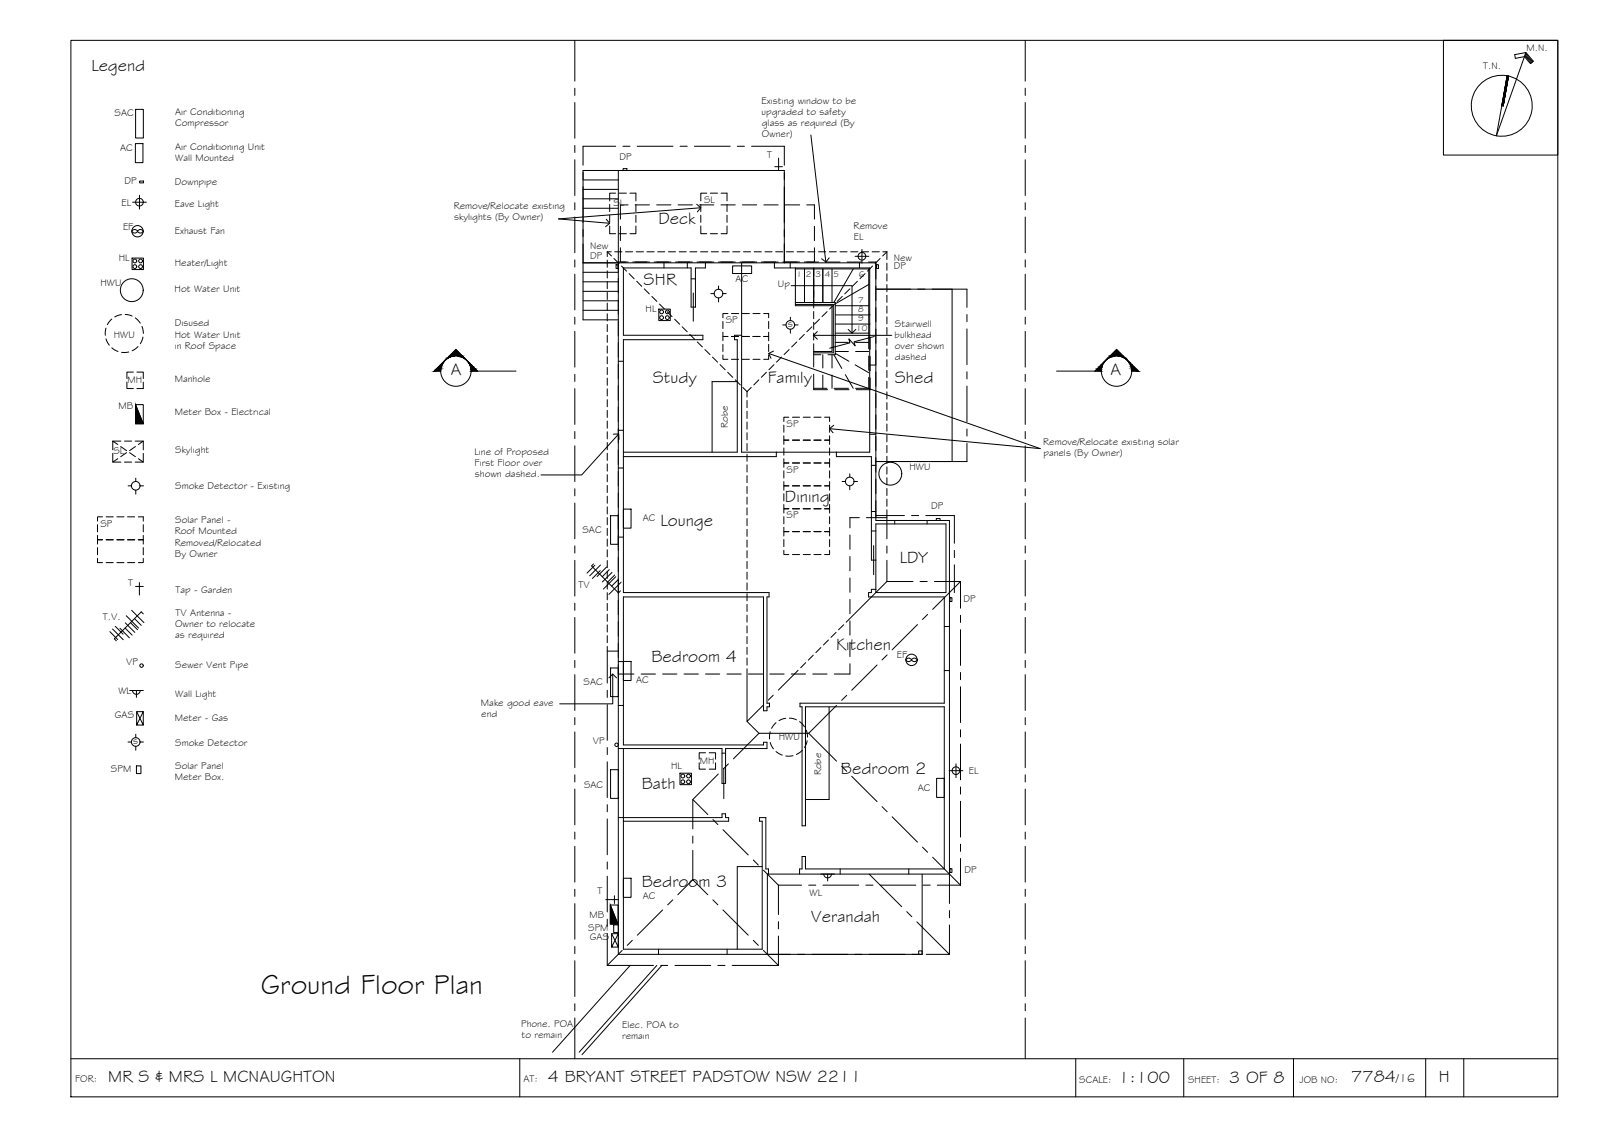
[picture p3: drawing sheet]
<svg xmlns="http://www.w3.org/2000/svg" width="420mm" height="297mm" viewBox="0 0 420 297" stroke-linecap="round" stroke-linejoin="round" font-family="sans-serif">
<!-- layer: BORDER -->
<g fill="none" stroke="#000" stroke-width=".26">
<path d="M18.6 10.6h390v277h-390zM378.6 10.6h30v30.1h-30zM395.7 19.9l-1.5 7.9M399.9 14.6l1.7 1.9M400 14.3l1.8 2.1M400.1 14l1.9 2.2M400.2 13.8l2 2.3-.8 .6-1.6-1.8-2.4 .4-.1-1 2.9-.5-7.7 21.8 2.8-15.7M18.6 277.6h390M136.3 277.6v10M282.1 277.6v10M310.5 277.6v10M339.2 277.6v10"/>
<path d="M373.9 277.6v10M383.9 277.6v10"/>
<circle cx="393.9" cy="27.7" r="8"/>
</g>
<!-- layer: SERVICES -->
<g fill="none" stroke="#000" stroke-width=".26">
<path d="M35.5 37.6h2v5h-2zM35.6 28.7h2v7.5h-2zM34.8 53h3.6M36.6 51.2v3.6M36.6 47.5h1v.5h-1zM159.9 59.2v2.1h1.6M159.9 53.6v1.9M159.9 56.4v1.9M161.5 50.6h-1.6v2.1M162.4 50.6h1.9M163.4 44.2h1v.5h-1zM165.2 50.6h1.6v2.1"/>
<path d="M166.8 59.2v2.1h-1.6M166.8 53.6v1.9M166.8 56.4v1.9M183.8 59.2v2.1h1.6M183.8 53.6v1.9M183.8 56.4v1.9M185.4 50.6h-1.6v2.1M186.3 50.6h1.9M189.1 50.6h1.6v2.1M190.7 59.2v2.1h-1.6M190.7 53.6v1.9M190.7 56.4v1.9"/>
<path d="M203.2 43.7h2M204.2 41.4v3.3M34.6 67.7h3v3h-3zM34.8 60.4a.86 .86 0 0 1 1.3 .2 .84 .84 0 0 1-.8 .5 .84 .84 0 0 1-.7-.5zM36.1 60.6a.86 .86 0 0 1 1.5 0M36.1 60.6a.86 .86 0 0 0 1.5 0M161.6 69.4h.5v1h-.5zM162.4 61.3h1.9M186.3 61.3h1.9M186.4 77h.9M188.5 75v.9M188.5 78.1v1.1"/>
<path d="M189.6 77h.9M192.1 69.7h5v2h-5zM224.3 67.2h3.6M226.1 65.4v3.6M229.9 69.4h.5v1h-.5zM27.8 86l-.2 1.9M27.8 88.8l.9 1.7M29.3 83.6l-1.1 1.5M29.3 91.2l1.7 .9M31.9 82.5l-1.8 .6M32.8 82.4l1.9 .5M33.8 92.3l-1.9 .1"/>
<path d="M35 97.6h-1.7v1.6M35.5 83.3l1.3 1.4M35.9 97.6h1.7v1.6M36.2 90.9l-1.5 1.1M37.2 85.6l.4 1.8M37.5 88.4l-.7 1.7M172.8 81h3v3h-3zM189.6 87.1v1.1h1.3h-1.3v1.1M189.6 93.1v1.1h1.3M189.6 84.3v1.8M189.6 90.3v1.9M190.9 82.2h-1.3v1.1"/>
<path d="M191.8 88.2h1.9M191.8 82.2h1.9M191.8 94.2h1.9M194.7 88.2h1.8M194.7 82.2h1.8M194.7 94.2h1.8M197.5 88.2h1.8M197.5 82.2h1.8M197.5 94.2h1.8M200.3 82.2h1.3v1.1M201.6 87.1v1.1h-1.3h1.3v1.1M201.6 93.1v1.1h-1.3"/>
<path d="M201.6 84.3v1.8M201.6 90.3v1.9M205.3 85.2h.9M207.3 83.2v.9M207.3 86.3v1M208.4 85.2h.9M29.6 118.9v2.3h2.1M29.6 115.6h2.1M30.9 116.5l-1.3-.9v2.3M31.7 117.1l1.5 1M32.6 115.6h1.9M33.2 118.7l-1.5 1"/>
<path d="M33.3 100.2v1.7h1.7M34 118.7l1.5 1M35.5 115.6h2.1v2.3M35.5 117.1l-1.5 1M35.5 106.1v5h2.1l-2.1-5h2.1v5M37.6 118.9v2.3h-2.1M37.6 100.2v1.7h-1.7M37.6 115.6l-1.3 .9M205.6 114.3v1.1h1.3h-1.3v1.1M205.6 111.5v1.8M205.6 117.4v1.9M206.9 109.4h-1.3v1.1"/>
<path d="M207.8 115.4h1.9M207.8 109.4h1.9M210.7 115.4h1.8M210.7 109.4h1.8M213.5 115.4h1.8M213.5 109.4h1.8M216.3 109.4h1.3v1.1M217.6 114.3v1.1h-1.3h1.3v1.1M217.6 111.5v1.8M217.6 117.4v1.9M25.6 137.6v1.8M26.9 135.5h-1.3v1.1"/>
<path d="M27.8 135.5h1.9M30.7 135.5h1.8M30.9 120.3l-1.3 .9M32.6 121.2h1.9M33.5 135.5h1.8M33.6 127.4h.9M35.6 125.4v.9M35.6 128.5v1.1M36.3 135.5h1.3v1.1M36.3 120.3l1.3 .9M36.7 127.4h.9M37.6 137.6v1.8"/>
<path d="M160.1 135.2h2.1v7.5h-2.1zM163.5 133.5h2v5h-2zM205.6 120.3v1.1h1.3h-1.3v1.1M205.6 126.3v1.1h1.3h-1.3v1.1M205.6 132.3v1.1h1.3h-1.3v1.1M205.6 138.3v1.1h1.3h-1.3v1.1M205.6 123.4v1.9M205.6 129.4v1.9M205.6 135.4v1.9M207.8 127.4h1.9M207.8 121.4h1.9M207.8 133.4h1.9"/>
<path d="M207.8 139.4h1.9M210.7 127.4h1.8M210.7 121.4h1.8M210.7 133.4h1.8M210.7 139.4h1.8M213.5 127.4h1.8M213.5 121.4h1.8M213.5 133.4h1.8M213.5 139.4h1.8M217.6 120.3v1.1h-1.3h1.3v1.1M217.6 126.3v1.1h-1.3h1.3v1.1M217.6 132.3v1.1h-1.3h1.3v1.1"/>
<path d="M217.6 138.3v1.1h-1.3h1.3v1.1M217.6 123.4v1.9M217.6 129.4v1.9M217.6 135.4v1.9M220.9 126.2h.8M222.9 124.2v.9M222.9 127.4v1M224 126.2h.9M245.6 135.9h1v.6h-1zM25.6 140.4v1.1h1.3h-1.3v1.1M25.6 146.4v1.1h1.3M25.6 143.6v1.9"/>
<path d="M27.8 141.5h1.9M27.8 147.5h1.9M30.7 141.5h1.8M30.7 147.5h1.8M33.5 141.5h1.8M33.5 147.5h1.8M35.5 153.7h2.1M36.6 152.7v3.3M37.6 140.4v1.1h-1.3h1.3v1.1M37.6 146.4v1.1h-1.3M37.6 143.6v1.9M155.7 147.8l-.6 .6 7.1 7 .5-.5"/>
<path d="M156 148.2l-2 2.1M157.4 149.6l-2 2.1M157.5 148.1l-2.8 2.9M159.1 148.6l-2.5 2.5M159.8 149.3l-1.8 1.9M160.5 150.1l-2.5 2.5M161.2 150.8l-1.8 1.8M161.5 151.2l-3.2 3.2M162.2 151.9l-1.8 1.8M162.9 152.6l-3.2 3.2M205.6 144.3v1.1h1.3M205.6 141.4v1.9"/>
<path d="M207.8 145.4h1.9M210.7 145.4h1.8M213.5 145.4h1.8M217.6 144.3v1.1h-1.3M217.6 141.4v1.9M249.2 156.7h.5v1h-.5zM28.8 165.6l2.1 2.1M29.5 164.9l2.8 2.8M30.2 164.2l2.1 2.1M31.5 164.7l2.4 2.5M32.8 164.7l1.9 1.8M32.9 163.3l2.5 2.5"/>
<path d="M33.1 161.4l3.2 3.2M34.2 163.3l1.9 1.8M34.5 160l3.2 3.2M35.3 162.2l1.7 1.7M37.6 160.9l-.6-.5-7 7.1 .5 .5M160.1 175.1h2.1v7.5h-2.1zM163.5 173.4h2v5h-2zM237.7 172.8a.86 .86 0 0 1 1.4 .2 .86 .86 0 0 1-1.5 0zM239.1 173a.86 .86 0 0 1 1.5 0M239.1 173a.86 .86 0 0 0 1.5 0M33.6 194.5h.9M34 181h3.6"/>
<path d="M34.8 181a1.01 1.01 0 0 0 1 1 1.01 1.01 0 0 0 1-1M35.6 192.5v.9M35.6 195.7v1M35.8 181v1.8M35.8 186.6l1.8 3.5v-3.5M35.8 190.1l1.8-3.5h-1.8v3.5h1.8M36.7 194.5h.9M183.4 200v1.6h1.6M185 197.4h-1.6v1.6M186 197.4h1.7v1.6M187.7 200v1.6h-1.7M202 191.8l-.2 1.9"/>
<path d="M202 194.7l.9 1.6M203.5 189.5l-1.1 1.5M203.5 197l1.7 1M206.1 188.3l-1.8 .6M207 188.3l1.9 .4M208 198.1l-1.9 .1M209.7 189.2l1.3 1.4M210.4 196.7l-1.5 1.1M211.4 191.4l.4 1.8M211.7 194.2l-.7 1.8M35.8 200.8h1.2v2h-1.2zM160.1 201.8h2.1v7.5h-2.1z"/>
<path d="M178.3 202.7h3v3h-3zM245.6 204.1h2.1v5h-2.1zM248.9 202h3.6M250.7 200.3v3.6M158.9 235.9h3.3M160.1 237.3v5h2l-2-5h2v5M161.1 234.8v2.1M163.5 230.2h2v5.1h-2zM215.3 229.2h3.6M216.1 229.2a1.01 1.01 0 0 0 1 1 1.01 1.01 0 0 0 1-1M217.1 229.2v1.8M249.2 227.7h.5v1h-.5z"/>
<path d="M160.4 244.8l1.8 3.5v-3.5M160.4 248.3l1.8-3.5h-1.8v3.5h1.8M161 242.5h1.2v2h-1.2zM165.3 253.1l-20.4 22.8M172.3 253.1l-20.4 22.8M173.6 253.1l-21 23.4"/>
<circle cx="36.6" cy="53" r="1.01"/>
<circle cx="34.6" cy="76.1" r="3"/>
<circle cx="35.4" cy="69.9" r=".5"/>
<circle cx="35.4" cy="68.4" r=".5"/>
<circle cx="36.1" cy="60.6" r="1.49"/>
<circle cx="36.9" cy="68.4" r=".5"/>
<circle cx="36.9" cy="69.9" r=".5"/>
<circle cx="188.4" cy="77" r="1.13"/>
<circle cx="226.1" cy="67.2" r="1.01"/>
<circle cx="173.5" cy="83.3" r=".5"/>
<circle cx="173.5" cy="81.8" r=".5"/>
<circle cx="175" cy="83.3" r=".5"/>
<circle cx="175" cy="81.8" r=".5"/>
<circle cx="207.3" cy="85.2" r="1.13"/>
<circle cx="35.6" cy="127.4" r="1.13"/>
<circle cx="222.9" cy="126.2" r="1.13"/>
<circle cx="233.5" cy="124.2" r="3"/>
<circle cx="37.1" cy="174.5" r=".46"/>
<circle cx="239.1" cy="173" r="1.49"/>
<circle cx="35.6" cy="194.5" r="1.13"/>
<circle cx="161.7" cy="195.3" r=".46"/>
<circle cx="179.1" cy="205" r=".5"/>
<circle cx="179.1" cy="203.5" r=".5"/>
<circle cx="180.6" cy="205" r=".5"/>
<circle cx="180.6" cy="203.5" r=".5"/>
<circle cx="250.7" cy="202" r="1.01"/>
</g>
<path d="M35.5 106.1l2.1 5h-2.1zM160.1 237.3l2 5h-2z" fill="#000" stroke="#000" stroke-width=".26"/>
<!-- layer: EXISTING -->
<g fill="none" stroke="#000" stroke-width=".26">
<path d="M152.9 47.2h9.3M152.9 49.6h9.3M152.9 52.1h9.3M152.9 54.6h9.3M162.2 44.7v205.5h79.7v-21M152.9 68.9h76.8v67.6h19.3v92.7h-47.7v21M152.9 71.4h9.3M152.9 73.9h9.3M152.9 76.4h9.3M152.9 78.9h9.3M174.1 68.9v1.3M180.3 68.9v1.3"/>
<path d="M181.3 73.1h1.1M181.8 76.8v7.4M185 68.9v1.3h-2.6v10.3h-1.1v-10.3h-17.8v17.7h20.8v1.2h-20.8v66.3h38.2v1.1h-.5v27.9h.6v.9h-.6v1h-1v-29.8h-36.7v38.8h36.7v-.7h1v1.7h-10.9v9.1h-.9v-9.1h-27.2M194.5 68.9v49.6h33.6v-48.3h-25v-1.3M205.7 68.9v-24.2h-52.8v39.2h9.3M207.2 68.9v1.3M225.4 68.9v1.3M229.7 75.8h20v45.2h-20M152.9 81.4h9.3M162.2 94.7h1.3M194.5 87.9h-1.9v1.2h.8v29.4h-29.9M228.1 95.7h1.6"/>
<path d="M162.2 112.8h1.3M193.4 100h-6.6v18.5M203.6 118.5v1.2h-40.1M219.4 118.5v1.2h9.1v27.1h1.2M228.1 113.8h1.6M162.2 122.7h1.3M228.5 139.2h1.2M228.5 122h1.2M228.5 134.1h1.2M229.7 137.4h18.4v18h-18.4zM234.7 136.5v.9M243.1 136.5v.9"/>
<path d="M162.2 140.8h1.3M229.1 143v7.7M229.7 154.5h-1.2v.9h-.7v1.1h19.9v27.9h-37.9v.9h.6v31.2h.9v-31.2h36.4v42.5h-36.4v-3.2h-.9v3.2h-.7v1.4M162.2 173.5h1.3M247.7 175.8h1.3M247.7 164.2h1.3M162.2 184.9h1.3M163.5 196.3v52.5h36.4v-33.5h-.7v-1h1.7v13.5h.7v1.4M189.4 197.5h.9M217.5 185.3v24.3h-6.2M162.2 214.3h27.2v-.9h.9v.9h.8v1h-27.6M189.8 201.4v8"/>
<path d="M199.9 227.2h-6.5v21.6M220.4 227.8v1.4M238.3 227.8v1.4M172.7 248.8v1.4M190.7 248.8v1.4M240.9 249.3h1v.9h-1z"/>
</g>
<!-- layer: ROOFPLAN EXIST. -->
<g fill="none" stroke="#000" stroke-width=".26">
<path d="M161.5 38.3h-8.6v5M163.4 38.3h1.8M167.1 38.3h9.4M178.4 38.3h1.8M182.1 38.3h9.4M193.4 38.3h1.8M197.1 38.3h8.6v5M152.9 45.2v1.9M152.9 49v9.3M205.7 45.2v1.9M205.7 49v9.3M152.9 60.2v1.9"/>
<path d="M152.9 63.9v5h9.3M159.3 66h1M159.3 66v1.3M159.3 68.2v1.9M159.3 71v1.9M159.3 73.8v1.9M159.3 76.6v1.9M159.3 79.5v1.8M159.3 66l1.1 1.1M161 67.8l1.4 1.3M161.2 66h1.9M163 69.8l1.3 1.3"/>
<path d="M164 66h1.9M165 71.7l1.3 1.4M166.9 66h1.8M167 73.7l1.3 1.4M169 75.7l1.3 1.4M169.7 66h1.9M171 77.7l1.3 1.3M172.5 66h1.9M173 79.7l1.3 1.3M175.3 66h1.9M178.1 66h1.9M180.9 66h1.9"/>
<path d="M183.7 66h1.9M186.5 66h1.9M189.4 66h1.8M192.2 66h1.9M195 66h1.9M197.8 66h1.9M200.6 66h1.9M203.4 66h1.9M205.7 60.2v1.9M205.7 63.9v5M206.2 66h1.9M209 66h1.9"/>
<path d="M211.9 66h1.8M214.7 66h1.9M217.5 66h1.9M218.9 79.7l-1.3 1.3M220.3 66h1.9M220.9 77.7l-1.3 1.3M222.9 75.7l-1.3 1.4M223.1 66h1.9M224.9 73.7l-1.4 1.4M225.9 66h1.9M226.9 71.7l-1.4 1.4M228.7 66h1.9"/>
<path d="M228.8 69.8l-1.3 1.3M229.7 75.8h9.1M230.8 67.8l-1.3 1.3M231.5 66h1.1M232.6 66v2M232.6 69v1.9M232.6 71.8v1.9M232.6 74.6v1.9M232.6 77.4v1.9M232.6 66l-1.1 1.1M240.7 75.8h1.9M244.5 75.8h9.1v4.8"/>
<path d="M159.3 82.3v1.8M159.3 85.1v1.8M159.3 87.9v1.9M159.3 90.7v1.9M159.3 93.5v1.9M159.3 96.3v1.9M159.3 99.1v1.9M174.9 81.7l1.4 1.3M176.9 83.7l1.4 1.3M178.9 85.7l1.3 1.3M180.9 87.7l1.3 1.3M182.9 89.7l1.3 1.3"/>
<path d="M184.9 91.6l1.3 1.4M186.9 93.6l1.3 1.3M188.9 95.6l1.3 1.3M190.8 97.6l1.4 1.3M192.8 99.6l1.4 1.3M199 99.6l-1.3 1.3M201 97.6l-1.3 1.3M203 95.6l-1.3 1.3M205 93.6l-1.3 1.3M207 91.6l-1.4 1.4M209 89.7l-1.4 1.3M211 87.7l-1.4 1.3"/>
<path d="M212.9 85.7l-1.3 1.3M214.9 83.7l-1.3 1.3M216.9 81.7l-1.3 1.3M232.6 80.2v1.9M232.6 83.1v1.8M232.6 85.8v1.9M232.6 88.7v1.8M232.6 91.5v1.9M232.6 94.3v1.9M232.6 97.1v1.9M232.6 99.9v1.9M253.6 82.5v1.8"/>
<path d="M253.6 86.2v9.4M253.6 97.5v1.8M159.3 102v1.8M159.3 104.8v1.8M159.3 107.6v1.8M159.3 110.4v1.9M159.3 113.2v1.9M159.3 116v1.9M159.3 118.8v1.9M194.8 101.6l1.1 1.1M195.9 102.7v1.4M195.9 105v1.9"/>
<path d="M195.9 107.8v1.9M195.9 110.6v1.9M195.9 113.4v1.9M195.9 116.3v1.8M195.9 119.1v1.8M197 101.6l-1.1 1.1M232.6 102.7v1.9M232.6 105.6v1.8M232.6 108.3v1.9M232.6 111.2v1.8M232.6 114v1.9M232.6 116.8v1.9"/>
<path d="M232.6 119.6v1.9M253.6 101.2v9.4M253.6 112.5v1.8M253.6 116.2v4.8h-9.1M159.3 121.6v1.9M159.3 124.5v1.8M159.3 127.3v1.8M159.3 130.1v1.8M159.3 132.9v1.9M159.3 135.7v1.9M159.3 138.5v1.9M195.9 121.9v1.9"/>
<path d="M195.9 124.7v1.9M195.9 127.5v1.9M195.9 130.3v1.9M195.9 133.1v1.9M195.9 135.9v1.9M195.9 138.8v1.8M229.7 135.2h7.5M229.7 121h9.1M232.6 133.7v7.6M232.6 122.4v1.9M232.6 125.2v1.9M232.6 128.1v1.8"/>
<path d="M232.6 130.8v1.9M239.1 135.2h1.8M240.7 121h1.9M242.8 135.2h7.5v7.2M159.3 141.3v1.9M159.3 144.1v1.9M159.3 147v1.8M159.3 149.8v1.8M159.3 152.6v1.8M159.3 155.4v1.9M159.3 158.2v1.9M195.9 141.6v1.8"/>
<path d="M195.9 144.4v1.9M195.9 147.2v1.9M195.9 150v1.9M195.9 152.8v1.9M195.9 155.6v1.9M195.9 158.4v1.9M232.6 152.5l-10.7 10.6M232.6 152.5h6.8M232.6 143.1v1.9M232.6 146.9v5.6M241.3 152.5h1.9M245.1 152.5h6.8"/>
<path d="M250.3 144.3v1.9M250.3 148.1v7.3M251.9 152.5v6.9M251.9 152.5l-7.3 7.3M159.3 169.5v9.6M159.3 161v1.9M159.3 163.8v1.9M159.3 166.6v1.9M195.9 175.3v13.8l4.3-4.2M195.9 161.3v1.8M195.9 164.1v1.8M195.9 166.9v1.9"/>
<path d="M195.9 169.7v1.9M195.9 172.5v1.9M209.3 175.7l-5.2 5.2M211.3 173.7l-1.3 1.4M213.3 171.8l-1.3 1.3M215.3 169.8l-1.3 1.3M217.3 167.8l-1.3 1.3M219.3 165.8l-1.4 1.3M221.3 163.8l-1.4 1.3M230 174.3l-6.6 6.7M232.7 171.7l-1.4 1.3M240.6 163.7l-6.6 6.7"/>
<path d="M243.3 161.1l-1.4 1.3M251.9 161.3v1.9M251.9 165.1v9.3M251.9 176.3v1.9M159.3 181v1.9M159.3 184.7v9.4M159.3 196v1.8M159.3 199.7v9.4M195.9 189.1l3.2 3.1M199.1 192.2l-6.7 6.7M199.1 192.2h13M202.8 182.3l-1.3 1.3"/>
<path d="M212.1 192.2l7.3 7.4M219.4 184.9l-7.3 7.3M222.1 182.3l-1.4 1.3M251.9 180.1v9.3M251.9 191.3v1.9M251.9 195.1v9.3M159.3 211v1.8M159.3 214.7v9.4M181.7 209.6l3.9 3.9M181.7 219.2v1.9M187 214.9l1.3 1.3M188.4 202.9l-6.7 6.7v7.7"/>
<path d="M189.6 217.5l6.6 6.6M191 200.3l-1.3 1.3M220.7 200.9l1.4 1.3M223.4 203.5l6.6 6.7M231.3 211.5l1.4 1.3M234 214.1l6.6 6.7M251.9 206.3v1.9M251.9 210.1v9.3M159.3 226v1.9M159.3 229.7v9.4M173.8 238.6l-6.6 6.6M176.5 235.9l-1.4 1.3"/>
<path d="M181.7 230.6l-3.9 4M181.7 230.6l3.9 4M181.7 222.9v7.7M187 235.9l1.3 1.3M189.6 238.6l6.6 6.6M197.6 225.5l1.3 1.3M200.2 228.1l4 4M204.2 232.1v7.7M204.2 232.1h6M212.1 232.1h1.9M215.8 232.1h9.4M227.1 232.1h1.9"/>
<path d="M228 229.2l8.5 8.5M230.9 232.1h9.3M237.8 239l1.3 1.3M241.9 222.1l1.4 1.3M242.1 232.1h1.9M244.6 224.7l7.3 7.4M245.8 232.1h6.1M249 229.2v7.7M249 238.7v1.9M251.9 221.3v1.9M251.9 225.1v7M159.3 253.1h12.1"/>
<path d="M159.3 241v1.8M159.3 244.7v8.4M163.2 249.2l-3.9 3.9M165.8 246.5l-1.3 1.4M173.3 253.1h1.8M177 253.1h9.4M188.3 253.1h1.8M192 253.1h12.2M197.6 246.5l1.3 1.4M200.2 249.2l4 3.9M201.3 250.2h6M204.2 241.6v1.9"/>
<path d="M204.2 245.4v7.7M209.2 250.2h1.9M212.9 250.2h9.4M224.2 250.2h1.9M228 250.2h9.3M239.2 250.2h1.9M240.5 241.7l8.5 8.5h-6.1M249 242.5v7.7"/>
</g>
<!-- layer: NEWWORK -->
<g fill="none" stroke="#000" stroke-width=".26">
<path d="M162.7 59.3v3.8M164.7 53.7h-2v3.8M166.6 53.7h3.7M172.2 53.7h3.8M177.8 53.7h3.8M183.5 53.7h3.7M189.1 53.7h3.7M194.7 53.7h3.8M200.3 53.7h3.8M206 53.7h3.7M211.6 53.7h2v3.8M213.6 59.3v3.8"/>
<path d="M162.2 73v3.8M162.2 78.6v3.8M162.7 65v3.7h2M164 68.7h-1.8v2.4M165.9 68.7h4.4M171.6 68.7h4.4M177.2 68.7h4.4M182.8 68.7h4.4M188.4 68.7h4.4M194.1 68.7h4.4M199.7 68.7h4.4M205.3 68.7h4.4"/>
<path d="M210.9 68.7h3.8M213.4 70.2v2.1M213.4 73.2v1.9M213.4 76v1.9M213.4 78.9v1.8M213.6 65v3.7h-2M216.6 68.7h3.7M222.2 68.7h3.7M227.8 68.7h1.9v4.4M229.7 75v3.8M162.2 84.3v3.7M162.2 89.9v3.7"/>
<path d="M162.2 95.5v3.8M213.4 81.7v1.9M213.4 84.5v1.9M213.4 87.3v1.9M213.4 90.1v2.1M229.7 80.6v3.8M229.7 86.3v3.7M229.7 91.9v3.7M229.7 97.5v3.8M162.2 101.1v3.8M162.2 106.8v3.7M162.2 112.4v3.7"/>
<path d="M162.2 118v3.8M229.7 103.1v3.8M229.7 108.8v3.7M229.7 114.4v3.7M162.2 123.6v3.8M162.2 129.3v3.7M162.2 134.9v3.7M225.4 135.7h-2.5v2.7M229.7 131.3v4.4h-2.5M229.7 120v3.8M229.7 125.6v3.8M162.2 140.5v3.8"/>
<path d="M162.2 146.1v3.8M162.2 151.8v3.7M162.2 157.4v3.7M222.9 140.3v3.7M222.9 145.9v3.7M222.9 151.5v3.8M222.9 157.1v3.8M162.2 174.3v2.4h4.1M162.2 163v3.8M162.2 168.6v3.8M168.2 176.7h3.7M173.8 176.7h3.7"/>
<path d="M179.4 176.7h3.8M185 176.7h3.8M190.7 176.7h3.7M196.3 176.7h3.7M201.9 176.7h3.8M207.5 176.7h3.8M213.2 176.7h3.7M222.9 174v2.7h-4.1M222.9 162.8v3.7M222.9 168.4v3.7"/>
</g>
<!-- layer: STAIRS -->
<g fill="none" stroke="#000" stroke-width=".26">
<path d="M208.6 70.2v10h9.6v12h-4.8v4M208.6 79.8h10v12.7h-5.2M208.6 79.3h10.5v13.7h-1.9M208.6 70.5h19.2v21M211 70.5v8.8M213.4 70.5v8.8M215.8 70.5v8.8M218.2 70.5v8.8M223.8 70.5l-5.1 8.8M227.8 74.6l-8.7 5.1M213.4 93h1.9M213.4 98.1v4.1h3.7"/>
<path d="M215.8 93v3.5M215.8 98.3v3.5M218.2 93v3.5M218.2 98.3v3.5M218.7 93l2.1 3.6M219.1 80.2h8.7M219.1 82.6h9.1M219.1 85h9.1M219.1 87.3h8.7M219.1 89.8h3.4M219.1 92.2h3.4M219.1 92.6l3.5 2.1"/>
<path d="M221.7 98.2l2.1 3.6M224.3 95.6l3.5 2.1M224.4 89.8h3.4M224.4 92.2h3.4M227.8 98.9v2.9h-3.4M227.8 93.3v3.8M228.2 88.5v3.1M228.2 93.5v3.7M228.2 99.1v3.1h-3.6M213.4 101.8h3.5M218.7 101.8h3.8M218.9 102.2h3.8"/>
<path d="M159.3 170.7h2.9"/>
</g>
<!-- layer: ROOFPLAN NEW -->
<path d="M229.7 135.7h2.9" fill="none" stroke="#000" stroke-width=".26"/>
<!-- layer: 0.13 -->
<path d="M229.3 88.2l-5.3 1.4 .3 1.1-1.7-1.9 .3 1.1-5.3 1.4" fill="none" stroke="#000" stroke-width=".26"/>
<!-- layer: 0 -->
<g fill="none" stroke="#000" stroke-width=".26">
<path d="M212.7 35.4l3.9 33.3M159 57.5l.9 1-1.1 1M182.7 53.5l1.1 1-.9 1.1M183.8 54.5l-37.3 2.9 13.4 1.1M207.5 74.9h16v12.4M217.5 67.6l-.9 1.1-1.1-.9M201.6 92.7l71.2 24.9-55.2-5.2M202.9 92l-1.3 .7 .6 1.2M213.4 87.9h20.5M214.4 86.9l-1 1 1 1M222.4 86.4l1.1 .9 1-.9M160.9 113.8h1.4l.1 1.4"/>
<path d="M162.3 113.8l-9.7 10.7h-10.7M218.7 111.5l-1.1 .9 .9 1.1M159.7 177.7l1-1 1 1M160.7 176.7v7.8h-13.9"/>
</g>
<!-- layer: SECTION POINT -->
<g fill="#000" stroke="#000" stroke-width=".26">
<path d="M116.7 94.5l-.3 .4zM117.1 94.1l.6-.3zM117.9 93.3l1.7-1.7 1.6 1.7zM122 94.1l.4 .4zM122.4 94.5l.4 .4zM290 94.5l-.4 .4zM290.4 94.1l-.4 .4zM291.2 93.3l1.6-1.7 1.7 1.7zM294.8 93.8l.5 .3zM295.7 94.5l.4 .4z"/>
<path d="M114.4 96.8h1.2l-1.7 .5zM113.9 97.3h1.7v-.5z"/>
<path d="M114.4 96.8l.6-.5h.7zM114.4 96.8h1.2l.1-.5z"/>
<path d="M115.5 95.8h.4l-.9 .5zM115 96.3h.7l.2-.5z"/>
<path d="M115.9 95.3h.2l-.6 .5zM115.5 95.8h.4l.2-.5z"/>
<path d="M115.9 95.3l.5-.4zM115.9 95.3l.5-.4z"/>
<path d="M117.1 94.1l.6-.3zM117.1 94.1l-.4 .4z"/>
<path d="M117.7 93.5h.5l-.8 .3zM117.4 93.8l.8-.3z"/>
<path d="M117.8 93.4h.9l-1 .1zM117.7 93.5l1-.1z"/>
<path d="M117.8 93.4l1.5-.1zM117.8 93.4l1.5-.1z"/>
<path d="M119.9 93.3h1.3zM120.4 93.4h.9z"/>
<path d="M120.4 93.4h.9l-.3 .1zM121 93.5h.5l-.2-.1z"/>
<path d="M121 93.5h.5v.3zM121.5 93.5v.3h.2z"/>
<path d="M121.5 93.8l.5 .3zM121.7 93.8l.3 .3z"/>
<path d="M122.8 94.9l.2 .4zM122.8 94.9l.2 .4h.2z"/>
<path d="M123 95.3h.2l.1 .5zM123.2 95.3l.1 .5h.4z"/>
<path d="M123.3 95.8h.4l-.2 .5zM123.7 95.8l-.2 .5h.7z"/>
<path d="M123.5 96.3h.7l-.7 .5zM123.5 96.8h1.2l-.5-.5z"/>
<path d="M123.5 96.8h1.2l-1.1 .5zM123.6 97.3h1.6l-.5-.5z"/>
<path d="M287.7 96.8l1.1 .5 .1-.5zM287.7 96.8l1.1 .5h-1.6z"/>
<path d="M288.2 96.3l.7 .5 .1-.5zM288.2 96.3l.7 .5h-1.2z"/>
<path d="M288.7 95.8l.3 .5 .1-.5zM288.2 96.3l.5-.5 .3 .5z"/>
<path d="M289.2 95.3l-.1 .5 .3-.5zM289.2 95.3l-.1 .5h-.4z"/>
<path d="M289.6 94.9l-.2 .4zM289.2 95.3l.4-.4-.2 .4z"/>
<path d="M290.7 93.8l-.2 .3 .4-.3zM290.4 94.1l.3-.3z"/>
<path d="M290.9 93.5v.3l.6-.3zM290.7 93.8l.2-.3v.3z"/>
<path d="M291.1 93.4l.4 .1 .5-.1zM291.1 93.4l.4 .1h-.6z"/>
<path d="M291.2 93.3h1.4zM291.2 93.3l.8 .1z"/>
<path d="M293.1 93.3l1.5 .1zM293.1 93.3l1.5 .1z"/>
<path d="M293.7 93.4l1.1 .1-.2-.1zM293.7 93.4l1.1 .1z"/>
<path d="M294.2 93.5l.8 .3-.2-.3zM294.2 93.5l.8 .3z"/>
<path d="M294.8 93.8l.5 .3zM295.2 94.1l.5 .4z"/>
<path d="M296 94.9l.5 .4zM296 94.9l.5 .4h-.2z"/>
<path d="M296.3 95.3l.7 .5zM296.3 95.3l.7 .5h-.5z"/>
<path d="M296.5 95.8l1 .5-.5-.5zM296.5 95.8l1 .5h-.8z"/>
<path d="M296.7 96.3l1.3 .5-.5-.5zM296.7 96.3l1.3 .5h-1.2z"/>
<path d="M296.8 96.8l1.7 .5-.5-.5zM296.8 96.8l1.7 .5h-1.7z"/>
</g>
<g fill="none" stroke="#000" stroke-width=".26">
<path d="M115.6 97.3h-1.7l5.7-5.7 5.6 5.7M123.6 97.3h11.7M277.1 97.3h11.7M287.2 97.3l5.6-5.7 5.7 5.7h-1.7"/>
<circle cx="119.6" cy="97.3" r="4"/>
<circle cx="292.8" cy="97.3" r="4"/>
</g>
<!-- layer: BOUNDARY -->
<g fill="none" stroke="#000" stroke-width=".26">
<path d="M150.8 10.6v10.7M268.9 10.6v10.7M150.8 23.1v1.9M150.8 26.9v9.4M150.8 38.1v1.9M268.9 23.1v1.9M268.9 26.9v9.4M268.9 38.1v1.9M150.8 41.9v9.4M150.8 53.1v1.9M150.8 56.9v9.4M268.9 41.9v9.4"/>
<path d="M268.9 53.1v1.9M268.9 56.9v9.4M150.8 68.1v1.9M150.8 71.9v9.4M268.9 68.1v1.9M268.9 71.9v9.4M150.8 83.1v1.9M150.8 86.9v9.4M150.8 98.1v1.9M268.9 83.1v1.9M268.9 86.9v9.4M268.9 98.1v1.9"/>
<path d="M150.8 101.9v9.4M150.8 113.1v1.9M150.8 116.9v9.4M268.9 101.9v9.4M268.9 113.1v1.9M268.9 116.9v9.4M150.8 128.1v1.9M150.8 131.9v9.4M268.9 128.1v1.9M268.9 131.9v9.4M150.8 143.1v1.9M150.8 146.9v9.4"/>
<path d="M150.8 158.1v1.9M268.9 143.1v1.9M268.9 146.9v9.4M268.9 158.1v1.9M150.8 161.9v9.4M150.8 173.1v1.9M150.8 176.9v9.4M268.9 161.9v9.4M268.9 173.1v1.9M268.9 176.9v9.4M150.8 188.1v1.9M150.8 191.9v9.4"/>
<path d="M268.9 188.1v1.9M268.9 191.9v9.4M150.8 203.1v1.9M150.8 206.9v9.4M150.8 218.1v1.9M268.9 203.1v1.9M268.9 206.9v9.4M268.9 218.1v1.9M150.8 221.9v9.4M150.8 233.1v1.9M150.8 236.9v9.3M268.9 221.9v9.4"/>
<path d="M268.9 233.1v1.9M268.9 236.9v9.3M150.8 248.1v1.9M150.8 251.9v9.4M268.9 248.1v1.9M268.9 251.9v9.4M150.8 263.1v1.9M150.8 266.9v10.7M268.9 263.1v1.9M268.9 266.9v10.7"/>
</g>
<!-- layer: BORDER -->
<g fill="#000" stroke="#000" stroke-width=".26">
<path d="M395.3 19.9l-1.4 7.8zM395.3 19.9h.3l-1.7 7.8z"/>
<path d="M395.6 19.9l-1.7 7.8 .3 .1zM395.6 19.9l-1.4 7.9z"/>
</g>
<text font-size="7.5" x="68.4" y="260.5">Ground Floor Plan</text>
<g font-size="4.5">
<text x="24" y="18.6">Legend</text>
<text x="172.7" y="58.6">Deck</text>
<text x="168.8" y="74.6">SHR</text>
<text x="118.3" y="98.4">A</text>
<text x="171.2" y="100.5">Study</text>
<text x="201.3" y="100.5">Family</text>
<text x="234.7" y="100.5">Shed</text>
<text x="291.3" y="98.4">A</text>
<text x="205.9" y="131.7">Dining</text>
<text x="173.2" y="137.9">Lounge</text>
<text x="236" y="147.6">LDY</text>
<text x="170.9" y="173.5">Bedroom 4</text>
<text x="219.3" y="170.3">Kitchen</text>
<text x="220.6" y="202.9">Bedroom 2</text>
<text x="168.3" y="206.7">Bath</text>
<text x="168.3" y="232.6">Bedroom 3</text>
<text x="212.6" y="241.6">Verandah</text>
<text x="28.4" y="283.6">MR S &amp; MRS L MCNAUGHTON</text>
<text x="143.7" y="283.6">4 BRYANT STREET PADSTOW NSW 2211</text>
<text x="293.3" y="283.9">1:100</text>
<text x="322.3" y="283.9">3 OF 8</text>
<text x="354.4" y="283.8">7784</text>
<text x="377.3" y="283.7">H</text>
</g>
<text font-size="3.2" x="366.2" y="283.8">/16</text>
<g font-size="2.6">
<text x="400.4" y="13.4">M.N.</text>
<text x="389" y="18.1">T.N.</text>
<text x="199.7" y="27.2">Existing window to be</text>
<text x="30.1" y="30.4">SAC</text>
<text x="45.9" y="33">Compressor</text>
<text x="45.9" y="30.1">Air Conditioning</text>
<text x="199.7" y="30.1">upgraded to safety</text>
<text x="199.8" y="36">Owner)</text>
<text x="199.8" y="33">glass as required (By</text>
<text x="31.5" y="39.6">AC</text>
<text x="45.9" y="39.3">Air Conditioning Unit</text>
<text x="162.4" y="42">DP</text>
<text x="201.2" y="41.4">T</text>
<text x="46" y="42.2">Wall Mounted</text>
<text x="31.9" y="54">EL</text>
<text x="32.6" y="48.2">DP</text>
<text x="45.8" y="48.5">Downpipe</text>
<text x="160.9" y="53.9">SL</text>
<text x="184.6" y="53.3">SL</text>
<text x="45.9" y="54.3">Eave Light</text>
<text x="119" y="54.8">Remove/Relocate existing</text>
<text x="119.1" y="57.8">skylights (By Owner)</text>
<text x="32.3" y="60.2">EF</text>
<text x="45.9" y="61.4">Exhaust Fan</text>
<text x="154.8" y="65.4">New</text>
<text x="223.9" y="60.1">Remove</text>
<text x="223.9" y="63">EL</text>
<text x="31.1" y="68.5">HL</text>
<text x="45.8" y="69.8">Heater/Light</text>
<text x="154.8" y="68">DP</text>
<text x="234.4" y="68.3">New</text>
<text x="234.4" y="70.6">DP</text>
<text x="26.3" y="75">HWU</text>
<text x="45.8" y="76.6">Hot Water Unit</text>
<text x="192.9" y="73.9">AC</text>
<text x="204" y="75.3">Up</text>
<text x="169.3" y="81.8">HL</text>
<text x="29.8" y="88.6">HWU</text>
<text x="45.8" y="88.5">Hot Water Unit</text>
<text x="45.8" y="85.6">Disused</text>
<text x="190.3" y="84.7">SP</text>
<text x="206.6" y="85.7">s</text>
<text x="234.6" y="88.6">bulkhead</text>
<text x="234.7" y="85.6">Stairwell</text>
<text x="45.8" y="91.4">in Roof Space</text>
<text x="234.7" y="91.5">over shown</text>
<text x="234.7" y="94.4">dashed</text>
<text x="33.4" y="100.4">MH</text>
<text x="45.8" y="100.1">Manhole</text>
<text x="31" y="107.3">MB</text>
<text x="45.8" y="108.9">Meter Box - Electrical</text>
<text x="190.9" y="112.2" transform="rotate(-90 190.9 112.2)">Robe</text>
<text x="206.3" y="111.9">SP</text>
<text x="29.7" y="119.1">SL</text>
<text x="45.9" y="118.8">Skylight</text>
<text x="124.4" y="119.3">Line of Proposed</text>
<text x="273.6" y="116.7">Remove/Relocate existing solar</text>
<text x="273.7" y="119.6">panels (By Owner)</text>
<text x="124.4" y="122.2">First Floor over</text>
<text x="124.6" y="125.1">shown dashed.</text>
<text x="206.3" y="123.9">SP</text>
<text x="238.5" y="123.2">HWU</text>
<text x="45.9" y="128.2">Smoke Detector - Existing</text>
<text x="45.9" y="137.2">Solar Panel -</text>
<text x="168.6" y="136.7">AC</text>
<text x="206.3" y="135.9">SP</text>
<text x="244.2" y="133.5">DP</text>
<text x="26.3" y="138">SP</text>
<text x="45.8" y="140.1">Roof Mounted</text>
<text x="45.8" y="143">Removed/Relocated</text>
<text x="152.7" y="139.7">SAC</text>
<text x="45.9" y="146">By Owner</text>
<text x="33.6" y="153.7">T</text>
<text x="46" y="155.4">Tap - Garden</text>
<text x="151.7" y="154">TV</text>
<text x="46" y="161.5">TV Antenna -</text>
<text x="252.7" y="157.9">DP</text>
<text x="27" y="162.6">T.V.</text>
<text x="45.9" y="164.4">Owner to relocate</text>
<text x="46" y="167.3">as required</text>
<text x="235.3" y="172.5">EF</text>
<text x="33.1" y="174.4">VP</text>
<text x="45.9" y="175.1">Sewer Vent Pipe</text>
<text x="153" y="179.6">SAC</text>
<text x="166.9" y="179.2">AC</text>
<text x="31.1" y="182">WL</text>
<text x="46" y="182.7">Wall Light</text>
<text x="126.1" y="185.2">Make good eave</text>
<text x="30.1" y="188.3">GAS</text>
<text x="45.8" y="189">Meter - Gas</text>
<text x="126.2" y="188.1">end</text>
<text x="34.9" y="195.1">s</text>
<text x="46" y="195.5">Smoke Detector</text>
<text x="155.5" y="195.1">VP</text>
<text x="204.2" y="194.1">HWU</text>
<text x="29.1" y="202.5">SPM</text>
<text x="46" y="201.6">Solar Panel</text>
<text x="176" y="201.5">HL</text>
<text x="183.5" y="200.3">MH</text>
<text x="215.4" y="203.3" transform="rotate(-90 215.4 203.3)">Robe</text>
<text x="254.1" y="203">EL</text>
<text x="45.9" y="204.5">Meter Box.</text>
<text x="153.2" y="206.5">SAC</text>
<text x="240.7" y="207.3">AC</text>
<text x="252.9" y="228.9">DP</text>
<text x="156.7" y="234.4">T</text>
<text x="168.6" y="235.6">AC</text>
<text x="212.4" y="234.8">WL</text>
<text x="154.3" y="244.2">SPM</text>
<text x="154.6" y="240.8">MB</text>
<text x="154.7" y="246.5">GAS</text>
<text x="136.7" y="269.2">Phone. POA</text>
<text x="163.2" y="269.4">Elec. POA to</text>
<text x="136.8" y="272.1">to remain</text>
<text x="163.2" y="272.3">remain</text>
<text x="19.7" y="283.8">FOR:</text>
<text x="137.3" y="283.6">AT:</text>
<text x="283" y="283.9">SCALE:</text>
<text x="311.6" y="283.9">SHEET:</text>
<text x="340.8" y="283.9">JOB NO:</text>
</g>
<g font-size="2.2">
<text x="208.9" y="72.6">1</text>
<text x="211.4" y="72.6">2</text>
<text x="213.9" y="72.6">3</text>
<text x="216.3" y="72.6">4</text>
<text x="218.6" y="72.6">5</text>
<text x="225.3" y="72.6">6</text>
<text x="225" y="79.4">7</text>
<text x="225.1" y="81.9">8</text>
<text x="224.5" y="86.7">10</text>
<text x="225.1" y="84.3">9</text>
</g>
</svg>
